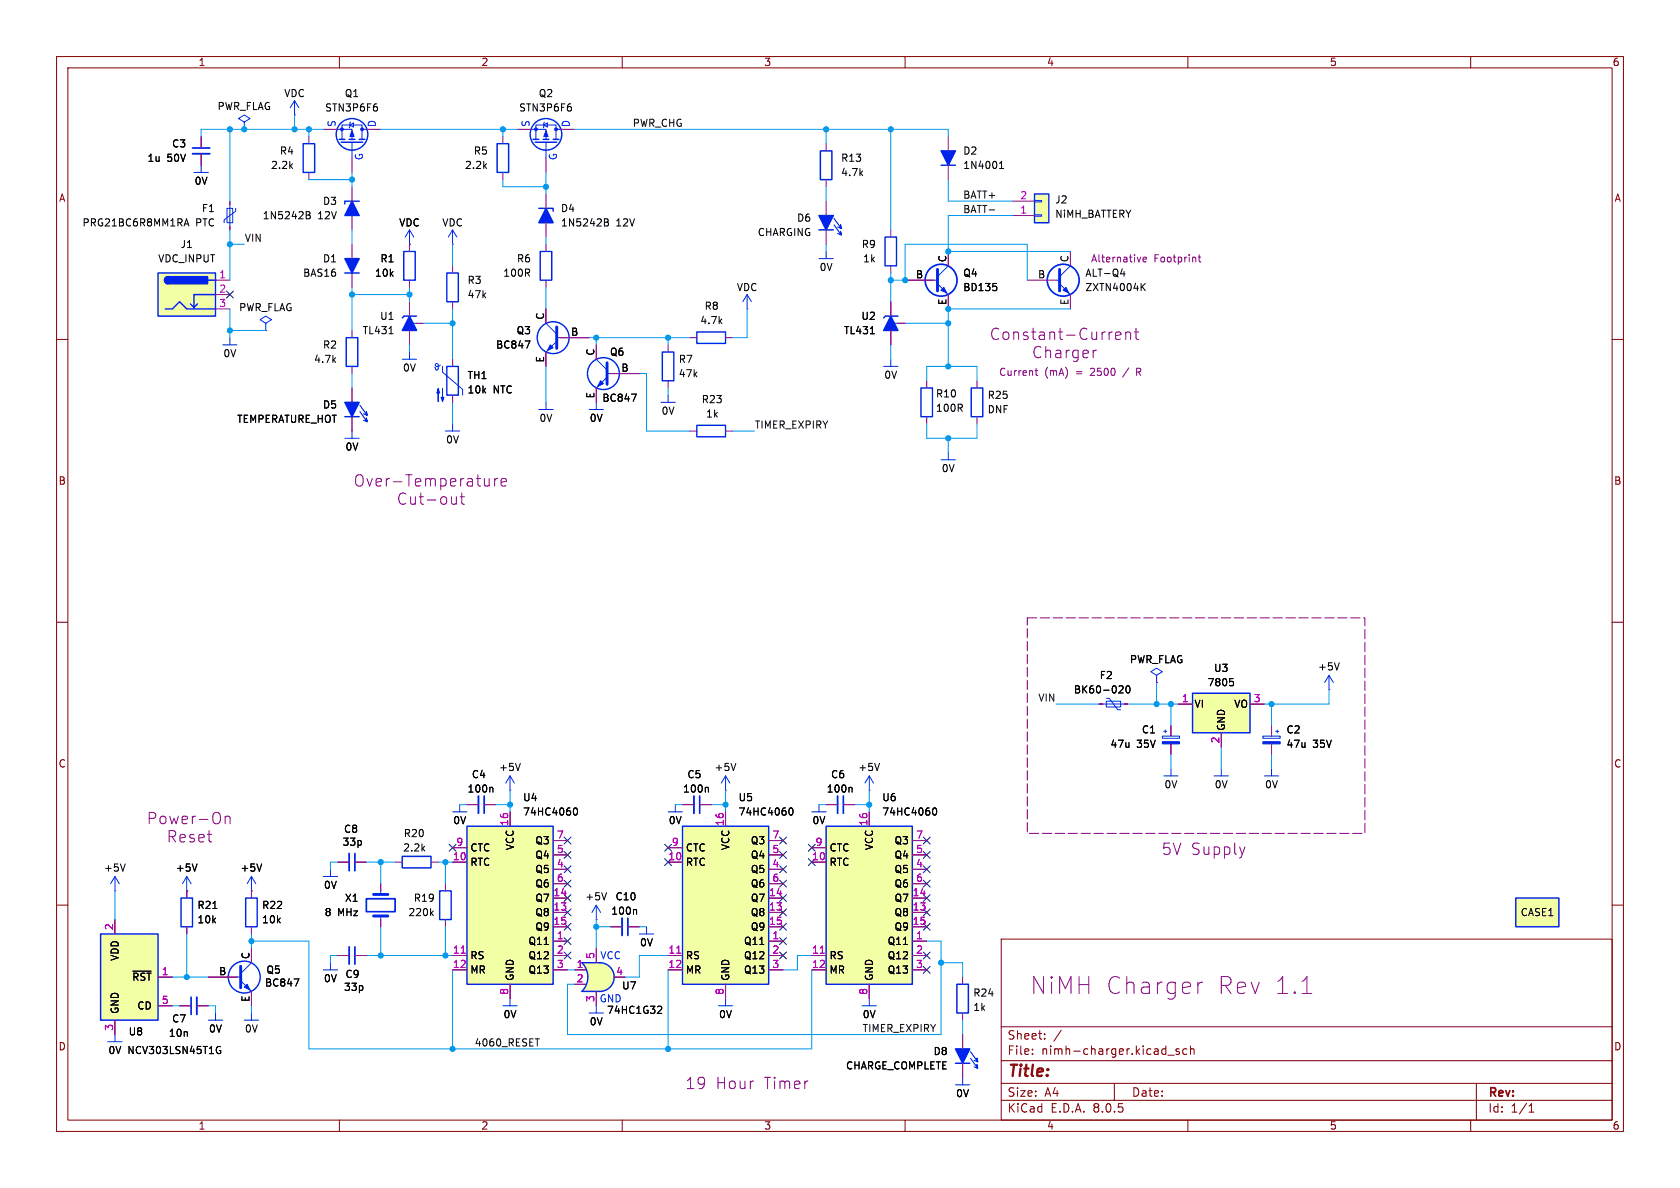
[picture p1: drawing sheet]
<svg xmlns="http://www.w3.org/2000/svg" width="297mm" height="210mm" viewBox="0 0 297 210" stroke-linecap="round" stroke-linejoin="round" font-family="sans-serif">
<g fill="none" stroke="#840000" stroke-width=".18">
<path d="M10 10h277v190h-277zM12 12h273v186h-273zM60 10v2M110 10v2M160 10v2M210 10v2M260 10v2M10 60h2M285 60h2M10 110h2M285 110h2M10 160h2"/>
<path d="M285 160h2M177 166h108v32h-108zM60 198v2M110 198v2M160 198v2M177 194.5h108M177 191.5h108M177 187.5h108M177 181.5h108M182.5 186.3v.1M182.5 185.5v.1M184.7 183.6v.1"/>
<path d="M184.7 182.8v.1M187.6 182.1l-1.3 2M197 191.5v3M206.5 186.5h1.1M208.5 185.5l-.4-.1-.2 .2 .1 .2 .5 .2v.3h-.6M209.8 185.5l-.4-.1-.3 .3v.4l.1 .2h.6M210 198v2M210.5 185.5l.2-.1 .3 .1 .1 .9M210.5 184.9v1.5M260 198v2M261 191.5v6.5M270.3 196.6h.9"/>
<path d="M270.3 195.5l.4-.4v1.5"/>
</g>
<g fill="none" stroke="#0023eb" stroke-width=".25">
<path d="M59.9 24.6h1.1M60.3 25.1h3.8M61.7 24.6h1M63.5 24.6h1M87.9 25.4h2v5.1h-2zM94.2 24.6h1M94.6 25.1h3.8M96 24.6h1M97.8 24.6h1M61 48.3h2.5M61.2 59.7h2v5.1h-2zM71.4 44.5h2v5h-2z"/>
<path d="M79 48.3h2v5h-2zM123.2 58.7h5.1v2h-5.1zM61 73.7h2.5M117.1 62.2h2v5.1h-2zM77.7 157.5h2.1v5.1h-2.1z"/>
<circle cx="62.2" cy="23.7" r="2.79"/>
<circle cx="96.5" cy="23.7" r="2.79"/>
</g>
<g fill="none" stroke="#840084" stroke-width=".18">
<path d="M35.6 24.1v2.1M35.6 27.2v2M40.6 35.6v.6M43.2 22.9h.1M52.1 20.3h.1M57.1 22.9h2.6M62.2 27.9v2.6M64.8 22.9h2.5M88.9 24.1v1.3M88.9 30.5v1.3M91.4 22.9h2.6M96.5 27.9v2.6"/>
<path d="M99.1 22.9h2.5M40.6 40v.6M62.2 43.2v2.5M62.2 48.3v2.5M62.2 58.4v1.3M72.4 43.2v1.3M72.4 49.5v1.3M80 43.2h.1M80 47v1.3M80 53.3v1.3M121.9 59.7h1.3M128.3 59.7h1.2"/>
<path d="M62.2 64.8v1.2M62.2 68.6v2.5M62.2 73.7v2.5M118.1 61v1.2M118.1 67.3v1.3M194.3 124.5h.6M198.8 124.5h.6M78.7 156.2v1.3M78.7 162.6v1.2M107.9 163.8h2.1M111 163.8h2"/>
</g>
<g fill="none" stroke="#0023eb" stroke-width=".18">
<path d="M52.1 17.8l-.8 1.3M52.1 17.8v2.5M52.1 17.8l.7 1.3M34.3 30.5h2.5M35.6 29.2v1.3M40.1 36.8h1v2.6h-1zM40.6 35.6v5M41.7 36.8v.5l-2.1 1.6v.5M43.2 21.6l1-.6-1-.7-1 .7 1 .6v1.3M59.7 22.9h2.5v1.7M60.5 24.6v-2.5h3.5v2.5M61.8 22.1l.7-.4v.8z"/>
<path d="M62 21.6l-.2 .1v.8l-.1 .1M62.2 25.1v2.8M64 22.9h.8M94 22.9h2.5v1.7M94.7 24.6v-2.5h3.6v2.5M96.1 22.1l.7-.4v.8zM96.3 21.6l-.2 .1v.8l-.1 .1M96.5 25.1v2.8M98.3 22.9h.8M40.6 59.7v1.3M62.2 45.7v2.6M80 40.6l-.8 1.3"/>
<path d="M80 40.6v2.6M80 40.6l.8 1.3M39.4 61h2.5M61 77.5h2.5M62.2 71.1v2.6M62.2 76.2v1.3M78.7 76.2h2.6M80 74.9v1.3M194.3 124.5h5.1M195.6 124h2.5v1h-2.5zM195.6 123.4h.5l1.5 2.1h.5M80 143.5h2.5"/>
<path d="M81.3 142.2v1.3"/>
</g>
<g fill="#0023eb" stroke="#0023eb" stroke-width=".18">
<path d="M96.5 23.1l.4 1h-.8z"/>
<path d="M62.2 23.1l.4 1h-.8z"/>
<circle cx="94.7" cy="22.9" r=".25"/>
<circle cx="98.3" cy="22.9" r=".25"/>
<circle cx="60.5" cy="22.9" r=".25"/>
<circle cx="64" cy="22.9" r=".25"/>
</g>
<path d="M66.7 19v.5M101 19v.5M32.5 39.9l.5-1.2 .4 1.2M32.7 39.6h.6M198 121.2l.4 .1 .2 .3-.8 .9h.8M199.2 121.4l.1-.2a.68 .68 0 0 1 .5 .7 .68 .68 0 0 1-.5 .6l-.1-.1-.2-.4zM76.2 161.4l.4 .5M76.6 161l-.5 .5M112.4 160.8l.1 .2v.6" fill="none" stroke="#000" stroke-width=".18"/>
<path d="M34 27.2h3.1M110 162.3v3.1" fill="none" stroke="#0023eb" stroke-width=".33"/>
<path d="M34 26.2h3.1M111 162.3v3.1" fill="none" stroke="#0023eb" stroke-width=".3"/>
<g fill="#0023eb" stroke="#0023eb" stroke-width=".25">
<path d="M61 71.1h2.5l-1.3 2.6z"/>
<path d="M61 45.7h2.5l-1.3 2.6z"/>
</g>
<path d="M63.6 72.8l1.3 1.7-.1-.6 .1 .6-.6-.2M63.6 71.6l1.3 1.8-.1-.6 .1 .6-.6-.2" fill="none" stroke="#0023eb" stroke-width=".2"/>
<path d="M27.9 48.3h10.2v7.6h-10.2z" fill="#f3ffa5"/>
<path d="M53.6 25.4h2v5.1h-2zM27.9 48.3h10.2v7.6h-10.2zM29.2 54.6h1.3l1.2-1.3 1.3 1.3h5.1M29.7 48.9a.64 .64 0 0 0-.6 .6 .64 .64 0 0 0 .6 .7M34.9 53.7l-.6 .7M36.8 49.5h1.3M38.1 52.1h-3.8v2.3l-.6-.7M123.2 75.2h5.1v2h-5.1z" fill="none" stroke="#0023eb" stroke-width=".25"/>
<g fill="#0023eb" stroke="#0023eb" stroke-width=".25">
<path d="M29.3 49.1l.4-.2v1.3a.63 .63 0 0 1-.6-.4 .63 .63 0 0 1 .2-.7z"/>
<path d="M29.7 48.9h7v1.3h-7z"/>
</g>
<path d="M54.6 24.1v1.3M54.6 30.5v1.3M38.1 49.5h2.5M38.1 52.1h2.5M38.1 54.6h2.5M47 58.4h.1M132.1 54.6h.1M121.9 76.2h1.3M128.3 76.2h1.2M105.4 162.6h.1" fill="none" stroke="#840084" stroke-width=".18"/>
<path d="M47 57.2l1-.7-1-.6-1 .6 1 .7v1.2M132.1 52.1l-.8 1.2M132.1 52.1v2.5M132.1 52.1l.7 1.2M205.7 137.2h2.6M207 135.9v1.3M104.1 179.1h2.6M105.4 160l-.8 1.3M105.4 160v2.6M105.4 177.8v1.3M105.4 160l.8 1.3" fill="none" stroke="#0023eb" stroke-width=".18"/>
<path d="M107.2 157.8l-.4 1.3" fill="none" stroke="#000" stroke-width=".18"/>
<path d="M102.9 170.2h3.1v5.1h-3.1a3.4 3.4 0 0 0 0-5.1z" fill="#f3ffa5"/>
<path d="M102.9 175.3h3.1M102.9 170.2h3.1" fill="none" stroke="#f3ffa5" stroke-width=".18"/>
<g fill="#f3ffa5" stroke="#f3ffa5" stroke-width=".18">
<path d="M106 172.7h2.6a2.54 2.54 0 0 1-2.6 2.6z"/>
<path d="M106 170.2a2.54 2.54 0 0 1 2.6 2.5h-2.6z"/>
</g>
<g fill="none" stroke="#0023eb" stroke-width=".25">
<path d="M63.5 35.6h-2.5v.5M73.7 55.9h-2.3l-.3 .3M102.9 170.2h3.1a2.54 2.54 0 0 1 2.6 2.5 2.54 2.54 0 0 1-2.6 2.6h-3.1a3.6 3.6 0 0 0 0-5.1z"/>
<circle cx="43.2" cy="172.7" r="2.82"/>
</g>
<g fill="none" stroke="#840084" stroke-width=".18">
<path d="M62.2 33v2.6M62.2 38.1v2.5M72.4 43.2h.1M72.4 53.3v2.6M72.4 58.4v2.6M73.7 57.2h1.2M128.3 139.7h.1M120.6 142.2h2.1M123.7 142.2h2M36.8 172.7h5.1M44.4 167.6v2.6M44.4 175.3v2.5"/>
<path d="M59.7 168.9h2M62.7 168.9h2.1M101.6 171.5h1.9M101.6 174h1.9M105.4 167.6v2.6M105.4 175.3v2.5M108.6 172.7h1.9"/>
</g>
<path d="M54.1 37.4l.6 .1 .1 .3-.2 .2M54.1 38h.5M54.6 38l.3 .3-.1 .3-.7 .1M68.8 59h.7M125.1 139.2l.1 .2v.6M130.1 134.9l-.4 1.3M52 173h.8l-.5 1.3M116.4 177.9h.5l.1 .3-.8 .9h.8" fill="none" stroke="#000" stroke-width=".18"/>
<g fill="none" stroke="#0023eb" stroke-width=".18">
<path d="M62.2 35.6v2.5M72.4 40.6v2.6M72.4 55.9v2.5M72.4 40.6l-.8 1.3M72.4 40.6l.8 1.3M73 57.2h.7M71.1 63.5h2.6M72.4 62.2v1.3M128.3 137.2l-.8 1.2M128.3 137.2v2.5M128.3 137.2l.7 1.2M214.6 137.2h2.6"/>
<path d="M215.9 135.9v1.3M143.5 143.5h2.5M144.8 142.2v1.3M41.9 172.7h.6M42.5 173.4l1.9 1.9M44.4 179.1v1.2M44.4 170.2l-1.9 1.9M57.1 171.5h2.6M58.4 170.2v1.3M43.2 180.3h2.5"/>
</g>
<g fill="#0023eb" stroke="#0023eb" stroke-width=".25">
<path d="M62.2 35.6l1.3 2.5h-2.5z"/>
<path d="M72.4 55.9l1.3 2.5h-2.6z"/>
</g>
<path d="M122.7 140.7v3.1M61.7 167.4v3" fill="none" stroke="#0023eb" stroke-width=".33"/>
<path d="M123.7 140.7v3.1M62.7 167.4v3" fill="none" stroke="#0023eb" stroke-width=".3"/>
<path d="M42.5 170.8v3.8" fill="none" stroke="#0023eb" stroke-width=".51"/>
<path d="M43.2 174.5l.5-.5 .5 1z" fill="#0023eb" stroke="#0023eb" stroke-width=".18"/>
<path d="M82.5 146.1h15.3v27.9h-15.3z" fill="#f3ffa5"/>
<path d="M82.5 146.1h15.3v27.9h-15.3z" fill="none" stroke="#0023eb" stroke-width=".25"/>
<g fill="none" stroke="#840084" stroke-width=".18">
<path d="M207 128.3v1.8M207 131.5v1.9M80 152.4h2.5M80 149.9h2.5M90.2 143.5v2.6M97.8 158.8h2.5M97.8 153.7h2.5M97.8 151.1h2.5M97.8 156.2h2.5M97.8 148.6h2.5M80 168.9h2.5M80 171.5h2.5"/>
<path d="M90.2 174v2.5M97.8 166.4h2.5M97.8 168.9h2.5M97.8 171.5h2.5M97.8 161.3h2.5M97.8 163.8h2.5"/>
</g>
<path d="M81.5 168.5h.7" fill="none" stroke="#c200c2" stroke-width=".18"/>
<path d="M101.4 143.3l.1-.4 .2-.1a.68 .68 0 0 1 .4 .7 .68 .68 0 0 1-.4 .6l-.2-.1-.1-.4" fill="none" stroke="#000" stroke-width=".18"/>
<path d="M205.5 131.1h3v.4h-3z" fill="#0023eb" stroke="#0023eb" stroke-width=".18"/>
<path d="M205.5 130.1h3v.4h-3zM205.7 129.3h.5M206 129v.5M88.9 177.8h2.5M90.2 176.5v1.3M113 165.1h2.6M114.3 163.8v1.3" fill="none" stroke="#0023eb" stroke-width=".18"/>
<path d="M120.6 146.1h15.3v27.9h-15.3z" fill="#f3ffa5"/>
<path d="M95.2 36.8h2.6v.5M32 158.8h2v5h-2zM43.4 158.8h2.1v5h-2.1zM71.1 151.4h5.1v2h-5.1zM120.6 146.1h15.3v27.9h-15.3z" fill="none" stroke="#0023eb" stroke-width=".25"/>
<g fill="none" stroke="#840084" stroke-width=".18">
<path d="M96.5 34.3v2.5M96.5 39.4v2.5M204.5 120.7h.1M20.3 157.5h.1M33 157.5h.1M33 157.5v1.3M44.4 157.5h.1M44.4 157.5v1.3M59.7 152.4h2M62.7 152.4h2.1M67.3 156.2v1.3M69.8 152.4h1.3"/>
<path d="M76.2 152.4h1.3M118.1 152.4h2.5M118.1 149.9h2.5M128.3 143.5v2.6M135.9 158.8h2.5M135.9 153.7h2.5M135.9 151.1h2.5M135.9 156.2h2.5M135.9 148.6h2.5M31.7 177.8h2.1M33 163.8v1.3M34.8 177.8h2"/>
<path d="M44.4 163.8v1.3M67.3 162.6v1.2M118.1 168.9h2.5M118.1 171.5h2.5M128.3 174v2.5M135.9 166.4h2.5M135.9 168.9h2.5M135.9 171.5h2.5M135.9 161.3h2.5M135.9 163.8h2.5"/>
</g>
<path d="M119.6 168.5h.7" fill="none" stroke="#c200c2" stroke-width=".18"/>
<path d="M106.9 38.7l.6 .1v.2l-.2 .3M106.9 39.3h.4M107.3 39.3l.3 .2-.1 .3-.6 .1M22.1 152.7l-.4 1.3M34.8 152.7l-.4 1.3M46.3 152.7l-.5 1.3M139.5 143.3l.1-.4 .2-.1a.68 .68 0 0 1 .4 .7 .68 .68 0 0 1-.4 .6l-.2-.1-.1-.4M37.6 160.6h.8" fill="none" stroke="#000" stroke-width=".18"/>
<g fill="none" stroke="#0023eb" stroke-width=".18">
<path d="M96.5 36.8v2.6M204.5 119.4l1-.7-1-.6-1 .6 1 .7v1.3M20.3 154.9l-.7 1.3M20.3 154.9v2.6M20.3 154.9l.8 1.3M33 154.9l-.7 1.3M33 154.9v2.6M33 154.9l.8 1.3M44.4 154.9l-.7 1.3M44.4 154.9v2.6M44.4 154.9l.8 1.3M57.1 154.9h2.6"/>
<path d="M58.4 153.7v1.2M67.3 157.5v.6M118.1 143.5h2.5M119.4 142.2v1.3M38.1 179.1v1.2M67.3 161.9v.7M127 177.8h2.5M128.3 176.5v1.3M19 184.2h2.6M20.3 182.9v1.3M36.8 180.3h2.6"/>
</g>
<path d="M61.7 150.9v3M34.8 176.3v3" fill="none" stroke="#0023eb" stroke-width=".33"/>
<path d="M62.7 150.9v3M64.8 158.9h5v2.3h-5zM33.8 176.3v3" fill="none" stroke="#0023eb" stroke-width=".3"/>
<path d="M66 158.1h2.6M66 161.9h2.6" fill="none" stroke="#0023eb" stroke-width=".51"/>
<path d="M96.5 36.8l1.3 2.6h-2.6z" fill="#0023eb" stroke="#0023eb" stroke-width=".25"/>
<path d="M17.8 165.1h10.1v15.2h-10.1z" fill="#f3ffa5"/>
<g fill="none" stroke="#0023eb" stroke-width=".25">
<path d="M145 26.7h2.1v5.1h-2.1zM95.5 44.5h2v5h-2zM144.8 40.6h2.5M79 64.8h2v5.1h-2zM17.8 165.1h10.1v15.2h-10.1z"/>
<circle cx="97.8" cy="59.7" r="2.82"/>
<circle cx="106.7" cy="66" r="2.82"/>
</g>
<g fill="none" stroke="#840084" stroke-width=".18">
<path d="M146 25.4v1.3M146 31.8v1.2M146 35.6v2.5M96.5 43.2v1.3M96.5 49.5v1.3M96.5 54.6v2.6M99.1 59.7h5M146 40.6v2.6M160 49.5h5.1M167.6 44.5v2.5M167.6 52.1v2.5M80 63.5v1.3"/>
<path d="M80 69.9v1.2M96.5 62.2v2.6M105.4 61v2.5M105.4 68.6v2.5M107.9 66h5.1M90.2 139.7h.1M82.5 142.2h2.1M85.6 142.2h2M20.3 162.6v2.5M27.9 172.7h2.6M27.9 177.8h2.6M20.3 180.3v2.6"/>
</g>
<path d="M175.6 50.1h.6M176.1 50.7l.1 .1-.1 .5M92.8 60.3h.9l-.6 1.2M111.6 69.7h.9l-.6 1.2M87 139.2l.1 .2v.6M92 134.9l-.4 1.3M23.5 171.7h3.2M38.8 185.7h.2v.5l-.3 .1-.3-.2M39 185h-.3l-.3 .2" fill="none" stroke="#000" stroke-width=".18"/>
<g fill="none" stroke="#0023eb" stroke-width=".18">
<path d="M146 38.1v2.5M96.5 57.2l1.9 1.9M98.4 59.7h.7M165.1 49.5h.6M165.7 50.2l1.9 1.9M167.6 47l-1.9 1.9M77.2 64.8l-.2-.3 .2-.2 .3 .2v.7l-.2 .2-.3-.1-.2-.4M77.8 64.5l-.2 .3h-.4M78.2 64.8v1l3.6 3v1.1M95.2 72.4h2.6M96.5 71.1v1.3M98.4 60.3l-1.9 1.9"/>
<path d="M104.1 72.4h2.6M105.4 63.5l1.9 1.9M105.4 71.1v1.3M107.3 66.7l-1.9 1.9M107.3 66h.6M116.8 71.1h2.6M118.1 69.9v1.2M156.2 64.8h2.5M157.5 63.5v1.3M90.2 137.2l-.8 1.2M90.2 137.2v2.5M90.2 137.2l.7 1.2"/>
</g>
<path d="M84.6 140.7v3.1" fill="none" stroke="#0023eb" stroke-width=".33"/>
<g fill="none" stroke="#0023eb" stroke-width=".3">
<path d="M85.6 140.7v3.1"/>
<circle cx="166.4" cy="49.5" r="2.82"/>
</g>
<path d="M98.4 57.8v3.8M107.3 64.1v3.8" fill="none" stroke="#0023eb" stroke-width=".51"/>
<g fill="#0023eb" stroke="#0023eb" stroke-width=".18">
<path d="M106.2 67.3l.5 .5-1 .5z"/>
<path d="M77.5 68.7l.2 .8h-.5l.3-.8v2.3z"/>
<path d="M78.2 68.7v2.3l-.2-.8h.5l-.3 .8z"/>
<path d="M97.3 61l.5 .5-1 .5z"/>
<path d="M166.9 50.8l.5 1-1.1-.5z"/>
</g>
<path d="M144.8 38.1h2.5l-1.3 2.5z" fill="#0023eb" stroke="#0023eb" stroke-width=".25"/>
<path d="M147.4 39.8l1.3 1.7-.1-.6 .1 .6-.6-.2M147.4 38.6l1.3 1.8-.1-.6 .1 .6-.6-.3" fill="none" stroke="#0023eb" stroke-width=".2"/>
<path d="M165.7 47.6v3.8z" fill="#0023eb" stroke="#0023eb" stroke-width=".51"/>
<path d="M182.9 34.3h2.5v5.1h-2.5z" fill="#f3ffa5"/>
<g fill="none" stroke="#0023eb" stroke-width=".18">
<path d="M167.6 26.7v2.5M182.9 35.4h1.2v.3h-1.2zM182.9 38h1.2v.2h-1.2zM144.8 45.7h2.5M146 44.5v1.2M157.5 55.9v2.5M158.1 57.2h.6M186.7 49.5h.6M187.3 50.2l1.9 1.9M189.2 47l-1.9 1.9M153.7 137.2l-.8 1.2M153.7 137.2v2.5"/>
<path d="M153.7 137.2l.7 1.2"/>
</g>
<path d="M166.4 29.2h2.5M182.9 34.3h2.5v5.1h-2.5zM156.5 41.9h2v5.1h-2zM158.7 55.9h-2.2l-.3 .3M169.2 174h2v5.1h-2z" fill="none" stroke="#0023eb" stroke-width=".25"/>
<g fill="none" stroke="#840084" stroke-width=".18">
<path d="M167.6 24.1v2.6M167.6 29.2v2.6M179.1 38.1h3.8M179.1 35.6h3.8M157.5 40.6v1.3M157.5 47v1.3M157.5 53.3v2.6M157.5 58.4v2.6M158.7 57.2h1.3M181.6 49.5h5.1M189.2 44.5v2.5M189.2 52.1v2.5"/>
<path d="M153.7 139.7h.1M146 142.2h2.1M149.1 142.2h2M170.2 172.7v1.3M170.2 179.1v1.2"/>
</g>
<g fill="#0023eb" stroke="#0023eb" stroke-width=".25">
<path d="M166.4 26.7h2.5l-1.3 2.5z"/>
<path d="M157.5 55.9l1.2 2.5h-2.5z"/>
</g>
<path d="M176.7 29.8h.7M176.7 28.9l.4-.4v1.3M153.9 59h.7M198.1 48.4h.8M198.7 48v.8M201.9 50.7l.6 .7M202.5 50.1l-.8 .7M150.5 139.2l.1 .2v.6M155.5 134.9l-.4 1.3" fill="none" stroke="#000" stroke-width=".18"/>
<path d="M187.3 47.6v3.8z" fill="#0023eb" stroke="#0023eb" stroke-width=".51"/>
<path d="M187.9 51.3l.5-.5 .6 1z" fill="#0023eb" stroke="#0023eb" stroke-width=".18"/>
<g fill="none" stroke="#0023eb" stroke-width=".3">
<path d="M149.1 140.7v3.1"/>
<circle cx="188" cy="49.5" r="2.82"/>
</g>
<path d="M148.1 140.7v3.1" fill="none" stroke="#0023eb" stroke-width=".33"/>
<path d="M146 146.1h15.3v27.9h-15.3z" fill="#f3ffa5"/>
<path d="M146 146.1h15.3v27.9h-15.3zM168.9 188h2.5" fill="none" stroke="#0023eb" stroke-width=".25"/>
<g fill="none" stroke="#840084" stroke-width=".18">
<path d="M143.5 152.4h2.5M143.5 149.9h2.5M153.7 143.5v2.6M161.3 158.8h2.5M161.3 153.7h2.5M161.3 151.1h2.5M161.3 156.2h2.5M161.3 148.6h2.5M143.5 168.9h2.5M143.5 171.5h2.5M153.7 174v2.5M161.3 166.4h2.5"/>
<path d="M161.3 168.9h2.5M161.3 171.5h2.5M161.3 161.3h2.5M161.3 163.8h2.5M170.2 182.9v2.5M170.2 188v2.5"/>
</g>
<path d="M145 168.5h.7" fill="none" stroke="#c200c2" stroke-width=".18"/>
<path d="M164.9 143.3l.1-.4 .2-.1a.68 .68 0 0 1 .4 .7 .68 .68 0 0 1-.4 .6l-.2-.1-.1-.4" fill="none" stroke="#000" stroke-width=".18"/>
<path d="M166.4 81.3h2.5M167.6 80v1.3M152.4 177.8h2.5M153.7 176.5v1.3M168.9 191.8h2.5M170.2 185.4v2.6M170.2 190.5v1.3" fill="none" stroke="#0023eb" stroke-width=".18"/>
<path d="M168.9 185.4h2.5l-1.2 2.6z" fill="#0023eb" stroke="#0023eb" stroke-width=".25"/>
<path d="M171.6 187.1l1.2 1.7-.1-.6 .1 .6-.6-.2M171.6 185.9l1.2 1.8-.1-.6 .1 .6-.6-.2" fill="none" stroke="#0023eb" stroke-width=".2"/>
<path d="M268 158.8h7.6v5h-7.6z" fill="#f3ffa5"/>
<path d="M162.8 68.6h2v5.1h-2zM171.7 68.6h2v5.1h-2zM268 158.8h7.6v5h-7.6z" fill="none" stroke="#0023eb" stroke-width=".25"/>
<path d="M234.9 119.4l-.7 1.3M234.9 119.4v2.5M234.9 119.4l.8 1.3M223.5 137.2h2.6M224.8 135.9v1.3" fill="none" stroke="#0023eb" stroke-width=".18"/>
<path d="M163.8 67.3v1.3M163.8 73.7v1.2M172.7 67.3v1.3M172.7 73.7v1.2M234.9 121.9h.1" fill="none" stroke="#840084" stroke-width=".18"/>
<path d="M236.8 117.2l-.5 1.2" fill="none" stroke="#000" stroke-width=".18"/>
<path d="M210.8 122.6h10.2v6.9h-10.2z" fill="#f3ffa5"/>
<path d="M210.8 122.6h10.2v6.9h-10.2z" fill="none" stroke="#0023eb" stroke-width=".25"/>
<g fill="none" stroke="#840084" stroke-width=".18">
<path d="M35.6 24.1v2.1M35.6 27.2v2M72.4 43.2h.1M72.4 43.2v1.3M72.4 49.5v1.3M96.5 54.6v2.6M99.1 59.7h5M157.5 53.3v2.6M157.5 58.4v2.6M158.7 57.2h1.3M160 49.5h5.1M167.6 44.5v2.5"/>
<path d="M167.6 52.1v2.5M197.2 59.4l1-.2-.1-.4-.6-.1-.3 .3 .1 .9 .2 .1 .6-.1M199 58.9a.5 .5 0 0 1 .9 .1v1M199 58.7v1.3M200.5 58.7h.8M200.8 58v1.7l.1 .2 .4 .1M202.1 45.9l.6-.1-.1-.3h-.3l-.2 .1v.6h.5M211.8 45.5h.5M212 45v1.1l.3 .2M62.2 68.6v2.5M62.2 73.7v2.5M80 63.5v1.3"/>
<path d="M80 69.9v1.2M96.5 62.2v2.6M105.4 61v2.5M105.4 68.6v2.5M107.9 66h5.1M183 65.5h.5M183.2 65.1v1.1l.3 .2M193.8 61.9l-.4 .2M200.9 65.8h.5M201.4 65.1h-.5v1.3M80.7 87.8v1.3M80.7 89l-.3 .1h-.3"/>
<path d="M81.3 87.8h.8M81.6 87.1v1.8l.1 .2h.4M86.5 84.6v1.3M86.5 85.7l-.3 .2M87.4 84.6v1.3M88 84.6a.51 .51 0 0 0-.6 .4M88.6 85.3l.9-.2-.1-.4-.5-.1-.3 .3 .1 .9 .2 .1 .5-.1M194.3 124.5h.6M198.8 124.5h.6M204.5 120.7h.1M207 128.3v1.8M207 131.5v1.9"/>
<path d="M208.3 124.5h2.5M215.9 129.5v2.6M221 124.5h2.5M224.8 128.3v1.8M224.8 131.5v1.9M33 157.5h.1M33 157.5v1.3M39.8 144.3v1.3M39.8 144.5a.5 .5 0 0 1 .9 .1v1M44.4 157.5h.1M44.4 157.5v1.3M59.7 152.4h2"/>
<path d="M62.7 152.4h2.1M67.3 156.2v1.3M80 152.4h2.5M80 149.9h2.5M82.5 142.2h2.1M85.6 142.2h2M90.2 143.5v2.6M97.8 158.8h2.5M97.8 153.7h2.5M97.8 151.1h2.5M97.8 156.2h2.5M97.8 148.6h2.5"/>
<path d="M118.1 152.4h2.5M118.1 149.9h2.5M120.6 142.2h2.1M123.7 142.2h2M128.3 143.5v2.6M135.9 158.8h2.5M135.9 153.7h2.5M135.9 151.1h2.5M135.9 156.2h2.5M135.9 148.6h2.5M143.5 152.4h2.5M143.5 149.9h2.5"/>
<path d="M146 142.2h2.1M149.1 142.2h2M153.7 143.5v2.6M161.3 158.8h2.5M161.3 153.7h2.5M161.3 151.1h2.5M161.3 156.2h2.5M161.3 148.6h2.5M220.1 149.7l-.5 1.3M20.3 162.6v2.5M27.9 172.7h2.6M27.9 177.8h2.6"/>
<path d="M31.7 177.8h2.1M33 163.8v1.3M34.8 177.8h2M36.8 172.7h5.1M44.4 163.8v1.3M44.4 167.6v2.6M44.4 175.3v2.5M59.7 168.9h2M62.7 168.9h2.1M67.3 162.6v1.2M80 168.9h2.5M80 171.5h2.5"/>
<path d="M90.2 174v2.5M97.8 168.9h2.5M97.8 163.8h2.5M97.8 171.5h2.5M97.8 166.4h2.5M97.8 161.3h2.5M101.6 171.5h1.9M101.6 174h1.9M105.4 167.6v2.6M105.4 175.3v2.5M107.9 163.8h2.1M108.6 172.7h1.9"/>
<path d="M111 163.8h2M118.1 168.9h2.5M118.1 171.5h2.5M128.3 174v2.5M135.9 168.9h2.5M135.9 163.8h2.5M135.9 171.5h2.5M135.9 166.4h2.5M135.9 161.3h2.5M143.5 168.9h2.5M143.5 171.5h2.5M153.7 174v2.5"/>
<path d="M161.3 168.9h2.5M161.3 163.8h2.5M161.3 171.5h2.5M161.3 166.4h2.5M161.3 161.3h2.5M212.6 173.6h-.3l-.4 .3M230.2 175.6h1.7M20.3 180.3v2.6M170.2 182.9v2.5M170.2 188v2.5"/>
</g>
<g fill="none" stroke="#000" stroke-width=".18">
<path d="M153.9 59h.7M175.6 50.1h.6M176.1 50.7l.1 .1-.1 .5M92.8 60.3h.9l-.6 1.2M111.6 69.7h.9l-.6 1.2M217.4 120h.6M87 139.2l.1 .2v.6M125.1 139.2l.1 .2v.6M150.5 139.2l.1 .2v.6M198 121.2l.4 .1 .2 .3-.8 .9h.8M199.2 121.4l.1-.2a.68 .68 0 0 1 .5 .7 .68 .68 0 0 1-.5 .6l-.1-.1-.2-.4zM217.8 120.4l.3 .3v.3l-.3 .2"/>
<path d="M34.8 152.7l-.4 1.3M46.3 152.7l-.5 1.3M101.4 143.3l.1-.4 .2-.1a.68 .68 0 0 1 .4 .7 .68 .68 0 0 1-.4 .6l-.2-.1-.1-.4M139.5 143.3l.1-.4 .2-.1a.68 .68 0 0 1 .4 .7 .68 .68 0 0 1-.4 .6l-.2-.1-.1-.4M164.9 143.3l.1-.4 .2-.1a.68 .68 0 0 1 .4 .7 .68 .68 0 0 1-.4 .6l-.2-.1-.1-.4M23.5 171.7h3.2M37.6 160.6h.8M52 173h.8l-.5 1.3M112.4 160.8l.1 .2v.6M116.4 177.9h.5l.1 .3-.8 .9h.8M38.8 185.7h.2v.5l-.3 .1-.3-.2M39 185h-.3l-.3 .2"/>
</g>
<path d="M223.3 131.1h3v.4h-3z" fill="#0023eb" stroke="#0023eb" stroke-width=".18"/>
<path d="M223.3 130.1h3v.4h-3zM225.6 129.3h.5M225.8 129v.5" fill="none" stroke="#0023eb" stroke-width=".18"/>
<path d="M174.9 37.1h.9M94.6 183.6h.7" fill="none" stroke="#0f0f0f" stroke-width=".18"/>
<path d="M181.6 109.2h59.7v38.1h-59.7z" fill="none" stroke="#840084" stroke-width=".18" stroke-dasharray="1.7 .6"/>
<g fill="none" stroke="#0198eb" stroke-width=".18">
<path d="M40.6 22.9v12.7M52.1 20.3v2.6M54.6 22.9v1.2M54.6 31.8h7.6M57.1 22.9h-21.5v1.2M62.2 30.5v2.5M67.3 22.9h24.1M88.9 22.9v1.2M88.9 31.8v1.2h7.6M96.5 30.5v3.8M101.6 22.9h66v1.2M146 22.9v2.5"/>
<path d="M146 33v2.6M157.5 22.9v17.7M167.6 31.8v3.8h11.5M179.1 38.1h-11.5v6.4h21.6M40.6 40.6v8.9M40.6 54.6v5.1M40.6 43.2h2.6M40.6 58.4h6.4M62.2 40.6v2.6M62.2 50.8v7.6M62.2 52.1h10.2M72.4 50.8v2.5"/>
<path d="M74.9 57.2h5.1M80 43.2v3.8M80 54.6v8.9M96.5 41.9v1.3M96.5 50.8v3.8M104.1 59.7h17.8M105.4 59.7v1.3M118.1 59.7v1.3M132.1 54.6v5.1h-2.6M146 43.2v1.3M157.5 48.3v5M157.5 49.5h2.5v-6.3h21.6v6.3"/>
<path d="M160 57.2h7.6M189.2 54.6h-21.6v10.2M62.2 66v2.6M72.4 61v1.2M80 71.1v3.8M96.5 64.8v6.3M113 66h1.3v10.2h7.6M118.1 68.6v1.3M129.5 76.2h3.8M157.5 61v2.5M163.8 67.3v-2.5h8.9v2.5M163.8 74.9v2.6h8.9v-2.6"/>
<path d="M167.6 77.5v2.5M90.2 139.7v3.8M128.3 139.7v3.8M153.7 139.7v3.8M186.7 124.5h7.6M199.4 124.5h8.9M204.5 120.7v3.8M207 124.5v3.8M207 133.4v2.5M215.9 132.1v3.8M224.8 124.5v3.8M224.8 133.4v2.5"/>
<path d="M234.9 121.9v2.6h-11.4M20.3 157.5v5.1M59.7 152.4h-1.3v1.3M64.8 152.4h5M67.3 152.4v3.8M77.5 152.4h2.5M78.7 152.4v3.8M81.3 142.2h1.2M87.6 142.2h2.6M119.4 142.2h1.2M125.7 142.2h2.6M144.8 142.2h1.2"/>
<path d="M151.1 142.2h2.6M30.5 172.7h6.3M30.5 177.8h1.2M33 165.1v7.6M36.8 177.8h1.3v1.3M44.4 166.4h10.2v19h88.9v-13.9M44.4 165.1v2.5M44.4 177.8v1.3M59.7 168.9h-1.3v1.3M64.8 168.9h15.2M67.3 163.8v5.1M78.7 163.8v5.1"/>
<path d="M80 171.5v13.9M100.3 171.5h1.3M105.4 162.6v5M105.4 163.8h2.5M113 163.8h1.3M118.1 171.5v13.9M118.1 168.9h-5.1v3.8h-2.5M143.5 168.9h-2.5v2.6h-2.6M163.8 166.4h2.6v16.5h-66.1v-8.9h1.3M166.4 170.2h3.8v2.5M170.2 180.3v2.6"/>
</g>
<g fill="none" stroke="#000084" stroke-width=".18">
<path d="M40 51.5l1.2 1.2M41.2 51.5l-1.2 1.2M79.4 149.3l1.2 1.2M80.6 149.3l-1.2 1.2M99.7 148l1.2 1.2M99.7 150.5l1.2 1.2M99.7 158.1l1.2 1.3M99.7 153.1l1.2 1.2M99.7 155.6l1.2 1.2M100.9 148l-1.2 1.2M100.9 150.5l-1.2 1.2M100.9 158.1l-1.2 1.3"/>
<path d="M100.9 153.1l-1.2 1.2M100.9 155.6l-1.2 1.2M117.5 149.3l1.2 1.2M117.5 151.8l1.2 1.2M118.7 149.3l-1.2 1.2M118.7 151.8l-1.2 1.2M137.8 153.1l1.2 1.2M137.8 158.1l1.2 1.3M137.8 155.6l1.2 1.2M137.8 150.5l1.2 1.2M137.8 148l1.2 1.2M139 153.1l-1.2 1.2"/>
<path d="M139 158.1l-1.2 1.3M139 155.6l-1.2 1.2M139 150.5l-1.2 1.2M139 148l-1.2 1.2M142.9 151.8l1.2 1.2M142.9 149.3l1.2 1.2M144.1 151.8l-1.2 1.2M144.1 149.3l-1.2 1.2M163.2 155.6l1.2 1.2M163.2 153.1l1.2 1.2M163.2 158.1l1.2 1.3M163.2 150.5l1.2 1.2"/>
<path d="M163.2 148l1.2 1.2M164.4 155.6l-1.2 1.2M164.4 153.1l-1.2 1.2M164.4 158.1l-1.2 1.3M164.4 150.5l-1.2 1.2M164.4 148l-1.2 1.2M99.7 165.8l1.2 1.2M99.7 160.7l1.2 1.2M99.7 163.2l1.2 1.2M99.7 168.3l1.2 1.2M100.9 165.8l-1.2 1.2M100.9 160.7l-1.2 1.2"/>
<path d="M100.9 163.2l-1.2 1.2M100.9 168.3l-1.2 1.2M137.8 163.2l1.2 1.2M137.8 168.3l1.2 1.2M137.8 160.7l1.2 1.2M137.8 165.8l1.2 1.2M139 163.2l-1.2 1.2M139 168.3l-1.2 1.2M139 160.7l-1.2 1.2M139 165.8l-1.2 1.2M163.2 168.3l1.2 1.2M163.2 160.7l1.2 1.2"/>
<path d="M163.2 163.2l1.2 1.2M163.2 170.8l1.2 1.3M164.4 168.3l-1.2 1.2M164.4 160.7l-1.2 1.2M164.4 163.2l-1.2 1.2M164.4 170.8l-1.2 1.3"/>
</g>
<path d="M81.5 168.5h.7M119.6 168.5h.7M145 168.5h.7" fill="none" stroke="#c200c2" stroke-width=".18"/>
<g fill="#0198eb" stroke="#0198eb" stroke-width=".18">
<circle cx="52.1" cy="22.9" r=".46"/>
<circle cx="43.2" cy="22.9" r=".46"/>
<circle cx="40.6" cy="22.9" r=".46"/>
<circle cx="54.6" cy="22.9" r=".46"/>
<circle cx="40.6" cy="43.2" r=".46"/>
<circle cx="40.6" cy="58.4" r=".46"/>
<circle cx="33" cy="172.7" r=".46"/>
<circle cx="44.4" cy="166.4" r=".46"/>
<circle cx="67.3" cy="152.4" r=".46"/>
<circle cx="80" cy="57.2" r=".46"/>
<circle cx="62.2" cy="52.1" r=".46"/>
<circle cx="72.4" cy="52.1" r=".46"/>
<circle cx="105.4" cy="59.7" r=".46"/>
<circle cx="118.1" cy="59.7" r=".46"/>
<circle cx="67.3" cy="168.9" r=".46"/>
<circle cx="80" cy="185.4" r=".46"/>
<circle cx="78.7" cy="152.4" r=".46"/>
<circle cx="78.7" cy="168.9" r=".46"/>
<circle cx="90.2" cy="142.2" r=".46"/>
<circle cx="88.9" cy="22.9" r=".46"/>
<circle cx="96.5" cy="33" r=".46"/>
<circle cx="62.2" cy="31.8" r=".46"/>
<circle cx="167.6" cy="54.6" r=".46"/>
<circle cx="167.6" cy="57.2" r=".46"/>
<circle cx="146" cy="22.9" r=".46"/>
<circle cx="157.5" cy="49.5" r=".46"/>
<circle cx="167.6" cy="44.5" r=".46"/>
<circle cx="157.5" cy="22.9" r=".46"/>
<circle cx="160" cy="49.5" r=".46"/>
<circle cx="204.5" cy="124.5" r=".46"/>
<circle cx="153.7" cy="142.2" r=".46"/>
<circle cx="166.4" cy="170.2" r=".46"/>
<circle cx="128.3" cy="142.2" r=".46"/>
<circle cx="105.4" cy="163.8" r=".46"/>
<circle cx="118.1" cy="185.4" r=".46"/>
<circle cx="167.6" cy="77.5" r=".46"/>
<circle cx="224.8" cy="124.5" r=".46"/>
<circle cx="167.6" cy="64.8" r=".46"/>
<circle cx="207" cy="124.5" r=".46"/>
</g>
<g font-size="4.2" fill="#840084">
<text x="182.1" y="176">NiMH Charger</text>
<text x="215" y="176">Rev 1.1</text>
</g>
<g font-size="2.8" fill="#840084">
<text x="174.9" y="60.3">Constant-Current</text>
<text x="182.4" y="63.5">Charger</text>
<text x="62.5" y="86.2">Over-Temperature</text>
<text x="70.1" y="89.5">Cut-out</text>
<text x="25.9" y="145.9">Power-On</text>
<text x="29.4" y="149.1">Reset</text>
<text x="205.3" y="151.3">5V Supply</text>
<text x="121.1" y="192.7">19</text>
<text x="126.5" y="192.7">Hour</text>
<text x="135" y="192.7">Timer</text>
</g>
<text font-size="2.8" fill="#840000" x="178" y="190.9">Title:</text>
<g font-size="2.1" fill="#840000">
<text x="178" y="184">Sheet:</text>
<text x="178" y="186.7">File:</text>
<text x="184.1" y="186.7">nimh-charger.kicad_sch</text>
<text x="178" y="196.9">KiCad</text>
<text x="178" y="194.1">Size:</text>
<text x="184.7" y="194.1">A4</text>
<text x="185.7" y="196.9">E.D.A.</text>
<text x="193.3" y="196.9">8.0.5</text>
<text x="200" y="194.1">Date:</text>
<text x="263" y="194.3">Rev:</text>
<text x="263" y="196.9">Id:</text>
<text x="267.1" y="196.9">1/1</text>
</g>
<g font-size="1.8" fill="#840000">
<text x="35" y="11.9">1</text>
<text x="85" y="11.9">2</text>
<text x="135" y="11.9">3</text>
<text x="185" y="11.9">4</text>
<text x="235" y="11.9">5</text>
<text x="285" y="11.9">6</text>
<text x="10.3" y="35.9">A</text>
<text x="285.3" y="35.9">A</text>
<text x="10.3" y="85.9">B</text>
<text x="285.3" y="85.9">B</text>
<text x="10.3" y="135.9">C</text>
<text x="285.3" y="135.9">C</text>
<text x="10.3" y="185.9">D</text>
<text x="285.3" y="185.9">D</text>
<text x="35" y="199.9">1</text>
<text x="85" y="199.9">2</text>
<text x="135" y="199.9">3</text>
<text x="185" y="199.9">4</text>
<text x="235" y="199.9">5</text>
<text x="285" y="199.9">6</text>
</g>
<g font-size="1.8">
<text x="50.2" y="17.4">VDC</text>
<text x="60.9" y="17.4">Q1</text>
<text x="95.1" y="17.4">Q2</text>
<text x="38.4" y="19.7">PWR_FLAG</text>
<text x="57.4" y="19.9">STN3P6F6</text>
<text x="91.7" y="19.9">STN3P6F6</text>
<text x="26" y="28.8">1u</text>
<text x="29.5" y="28.8">50V</text>
<text x="30.3" y="26.3">C3</text>
<text x="49.4" y="27.5">R4</text>
<text x="83.7" y="27.5">R5</text>
<text x="148.6" y="28.8">R13</text>
<text x="170.2" y="27.5">D2</text>
<text x="34.3" y="32.9">0V</text>
<text x="47.8" y="30.1">2.2k</text>
<text x="82.1" y="30.1">2.2k</text>
<text x="148.6" y="31.3">4.7k</text>
<text x="170.2" y="30.1">1N4001</text>
<text x="14.5" y="40.2">PRG21BC6R8MM1RA</text>
<text x="34.6" y="40.2">PTC</text>
<text x="35.6" y="37.7">F1</text>
<text x="46.4" y="39">1N5242B</text>
<text x="56.2" y="39">12V</text>
<text x="57" y="36.4">D3</text>
<text x="70.5" y="40.2">VDC</text>
<text x="78.1" y="40.2">VDC</text>
<text x="99.1" y="37.7">D4</text>
<text x="99.1" y="40.2">1N5242B</text>
<text x="108.9" y="40.2">12V</text>
<text x="133.9" y="41.9">CHARGING</text>
<text x="140.8" y="39.4">D6</text>
<text x="186.4" y="36.2">J2</text>
<text x="186.4" y="38.7">NiMH_BATTERY</text>
<text x="27.9" y="46.6">VDC_INPUT</text>
<text x="31.8" y="44">J1</text>
<text x="57" y="46.6">D1</text>
<text x="67.2" y="46.6">R1</text>
<text x="91.3" y="46.6">R6</text>
<text x="152.2" y="44">R9</text>
<text x="152.5" y="46.6">1k</text>
<text x="167.4" y="46.5" transform="rotate(-90 167.4 46.5)">C</text>
<text x="189" y="46.5" transform="rotate(-90 189 46.5)">C</text>
<text x="53.5" y="49.1">BAS16</text>
<text x="66.2" y="49.1">10k</text>
<text x="82.6" y="50.4">R3</text>
<text x="82.6" y="52.9">47k</text>
<text x="88.9" y="49.1">100R</text>
<text x="130.2" y="51.7">VDC</text>
<text x="144.8" y="48.1">0V</text>
<text x="161.8" y="49.3">B</text>
<text x="170.2" y="51.7">BD135</text>
<text x="170.2" y="49.1">Q4</text>
<text x="183.4" y="49.3">B</text>
<text x="191.8" y="49.1">ALT-Q4</text>
<text x="191.8" y="51.7">ZXTN4004K</text>
<text x="42.2" y="55.2">PWR_FLAG</text>
<text x="64" y="59.3">TL431</text>
<text x="67.1" y="56.7">U1</text>
<text x="91.2" y="59.3">Q3</text>
<text x="96.3" y="56.6" transform="rotate(-90 96.3 56.6)">C</text>
<text x="100.9" y="59.4">B</text>
<text x="123.7" y="57.5">4.7k</text>
<text x="124.5" y="55">R8</text>
<text x="149.1" y="59.3">TL431</text>
<text x="152.2" y="56.7">U2</text>
<text x="167.4" y="54" transform="rotate(-90 167.4 54)">E</text>
<text x="189" y="54" transform="rotate(-90 189 54)">E</text>
<text x="39.4" y="63.3">0V</text>
<text x="55.4" y="64.4">4.7k</text>
<text x="57" y="61.8">R2</text>
<text x="71.1" y="65.9">0V</text>
<text x="87.6" y="61.8">BC847</text>
<text x="96.3" y="64.2" transform="rotate(-90 96.3 64.2)">E</text>
<text x="105.2" y="63" transform="rotate(-90 105.2 63)">C</text>
<text x="107.7" y="63.1">Q6</text>
<text x="109.8" y="65.8">B</text>
<text x="119.9" y="64.4">R7</text>
<text x="82.6" y="67.2">TH1</text>
<text x="82.6" y="69.8">10k</text>
<text x="87.2" y="69.8">NTC</text>
<text x="105.2" y="70.5" transform="rotate(-90 105.2 70.5)">E</text>
<text x="106.4" y="71.2">BC847</text>
<text x="119.9" y="66.9">47k</text>
<text x="124" y="71.5">R23</text>
<text x="156.2" y="67.2">0V</text>
<text x="165.4" y="70.5">R10</text>
<text x="174.5" y="70.7">R25</text>
<text x="41.8" y="75">TEMPERATURE_HOT</text>
<text x="57" y="72.4">D5</text>
<text x="95.3" y="74.8">0V</text>
<text x="104.2" y="74.8">0V</text>
<text x="116.9" y="73.5">0V</text>
<text x="124.7" y="74">1k</text>
<text x="165.4" y="73">100R</text>
<text x="174.5" y="73.3">DNF</text>
<text x="61" y="79.9">0V</text>
<text x="78.8" y="78.6">0V</text>
<text x="166.4" y="83.7">0V</text>
<text x="199.7" y="117.4">PWR_FLAG</text>
<text x="214.5" y="119">U3</text>
<text x="232.9" y="118.7">+5V</text>
<text x="189.7" y="122.8">BK60-020</text>
<text x="194.3" y="120.2">F2</text>
<text x="211.1" y="125.3">VI</text>
<text x="213.4" y="121.5">7805</text>
<text x="218.1" y="125.3">VO</text>
<text x="201.8" y="129.9">C1</text>
<text x="216.8" y="129.3" transform="rotate(-90 216.8 129.3)">GND</text>
<text x="227.3" y="129.9">C2</text>
<text x="83.3" y="137.8">C4</text>
<text x="88.1" y="136.5">+5V</text>
<text x="121.4" y="137.8">C5</text>
<text x="126.2" y="136.5">+5V</text>
<text x="146.8" y="137.8">C6</text>
<text x="151.6" y="136.5">+5V</text>
<text x="196.2" y="132.4">47u</text>
<text x="201" y="132.4">35V</text>
<text x="227.3" y="132.4">47u</text>
<text x="232.1" y="132.4">35V</text>
<text x="82.6" y="140.3">100n</text>
<text x="92.4" y="141.8">U4</text>
<text x="120.7" y="140.3">100n</text>
<text x="130.5" y="141.8">U5</text>
<text x="146.1" y="140.3">100n</text>
<text x="155.9" y="141.8">U6</text>
<text x="205.8" y="139.5">0V</text>
<text x="214.6" y="139.5">0V</text>
<text x="223.5" y="139.5">0V</text>
<text x="60.5" y="149.7">33p</text>
<text x="60.7" y="147.4">C8</text>
<text x="71.3" y="148.2">R20</text>
<text x="80" y="145.9">0V</text>
<text x="92.4" y="144.4">74HC4060</text>
<text x="94.5" y="149.5">Q3</text>
<text x="118.1" y="145.9">0V</text>
<text x="130.5" y="144.4">74HC4060</text>
<text x="132.6" y="149.5">Q3</text>
<text x="143.5" y="145.9">0V</text>
<text x="155.9" y="144.4">74HC4060</text>
<text x="158" y="149.5">Q3</text>
<text x="18.3" y="154.3">+5V</text>
<text x="31" y="154.3">+5V</text>
<text x="42.4" y="154.3">+5V</text>
<text x="71.2" y="150.7">2.2k</text>
<text x="83.1" y="153.3">RTC</text>
<text x="83.1" y="150.7">CTC</text>
<text x="91" y="150.4" transform="rotate(-90 91 150.4)">VCC</text>
<text x="94.5" y="154.5">Q5</text>
<text x="94.5" y="152">Q4</text>
<text x="121.2" y="153.3">RTC</text>
<text x="121.2" y="150.7">CTC</text>
<text x="129.1" y="150.4" transform="rotate(-90 129.1 150.4)">VCC</text>
<text x="132.6" y="154.5">Q5</text>
<text x="132.6" y="152">Q4</text>
<text x="146.6" y="153.3">RTC</text>
<text x="146.6" y="150.7">CTC</text>
<text x="154.5" y="150.4" transform="rotate(-90 154.5 150.4)">VCC</text>
<text x="158" y="154.5">Q5</text>
<text x="158" y="152">Q4</text>
<text x="34.8" y="160.9">R21</text>
<text x="46.2" y="160.9">R22</text>
<text x="57.2" y="157.3">0V</text>
<text x="60.9" y="159.6">X1</text>
<text x="73.1" y="159.6">R19</text>
<text x="94.5" y="159.6">Q7</text>
<text x="94.5" y="157.1">Q6</text>
<text x="103.4" y="159.4">+5V</text>
<text x="108" y="161.9">100n</text>
<text x="108.7" y="159.4">C10</text>
<text x="132.6" y="159.6">Q7</text>
<text x="132.6" y="157.1">Q6</text>
<text x="158" y="159.6">Q7</text>
<text x="158" y="157.1">Q6</text>
<text x="34.8" y="163.4">10k</text>
<text x="46.2" y="163.4">10k</text>
<text x="57.3" y="162.2">8</text>
<text x="59.7" y="162.2">MHz</text>
<text x="72.1" y="162.2">220k</text>
<text x="93.3" y="167.2">Q11</text>
<text x="94.5" y="162.2">Q8</text>
<text x="94.5" y="164.7">Q9</text>
<text x="113" y="167.5">0V</text>
<text x="131.4" y="167.2">Q11</text>
<text x="132.6" y="162.2">Q8</text>
<text x="132.6" y="164.7">Q9</text>
<text x="156.8" y="167.2">Q11</text>
<text x="158" y="162.2">Q8</text>
<text x="158" y="164.7">Q9</text>
<text x="268.7" y="162.2">CASE1</text>
<text x="21.2" y="169.9" transform="rotate(-90 21.2 169.9)">VDD</text>
<text x="23.3" y="173.6">~{RST}</text>
<text x="38.6" y="172.5">B</text>
<text x="44.2" y="169.6" transform="rotate(-90 44.2 169.6)">C</text>
<text x="47" y="172.3">Q5</text>
<text x="57.2" y="173.8">0V</text>
<text x="61" y="173.1">C9</text>
<text x="83.1" y="169.8">RS</text>
<text x="83.1" y="172.3">MR</text>
<text x="91" y="173.5" transform="rotate(-90 91 173.5)">GND</text>
<text x="93.3" y="169.8">Q12</text>
<text x="93.3" y="172.3">Q13</text>
<text x="121.2" y="169.8">RS</text>
<text x="121.2" y="172.3">MR</text>
<text x="129.1" y="173.5" transform="rotate(-90 129.1 173.5)">GND</text>
<text x="131.4" y="169.8">Q12</text>
<text x="131.4" y="172.3">Q13</text>
<text x="146.6" y="169.8">RS</text>
<text x="146.6" y="172.3">MR</text>
<text x="154.5" y="173.5" transform="rotate(-90 154.5 173.5)">GND</text>
<text x="156.8" y="169.8">Q12</text>
<text x="156.8" y="172.3">Q13</text>
<text x="21.2" y="179.3" transform="rotate(-90 21.2 179.3)">GND</text>
<text x="24.2" y="178.7">CD</text>
<text x="44.2" y="177.2" transform="rotate(-90 44.2 177.2)">E</text>
<text x="46.7" y="174.6">BC847</text>
<text x="60.7" y="175.4">33p</text>
<text x="105.9" y="177.4">GND</text>
<text x="107.2" y="179.4">74HC1G32</text>
<text x="109.9" y="175.1">U7</text>
<text x="172" y="176.4">R24</text>
<text x="172" y="178.9">1k</text>
<text x="22.6" y="183.2">U8</text>
<text x="29.7" y="183.5">10n</text>
<text x="30.3" y="180.9">C7</text>
<text x="36.8" y="182.7">0V</text>
<text x="43.2" y="182.7">0V</text>
<text x="88.9" y="180.2">0V</text>
<text x="104.2" y="181.5">0V</text>
<text x="127" y="180.2">0V</text>
<text x="152.4" y="180.2">0V</text>
<text x="19.1" y="186.5">0V NCV303LSN45T1G</text>
<text x="149.5" y="189.3">CHARGE_COMPLETE</text>
<text x="164.9" y="186.7">D8</text>
<text x="168.9" y="194.2">0V</text>
</g>
<g font-size="1.8" fill="#0023eb">
<text x="59.5" y="22.6" transform="rotate(-90 59.5 22.6)">S</text>
<text x="66.7" y="22.6" transform="rotate(-90 66.7 22.6)">D</text>
<text x="93.8" y="22.6" transform="rotate(-90 93.8 22.6)">S</text>
<text x="100.9" y="22.6" transform="rotate(-90 100.9 22.6)">D</text>
<text x="64.4" y="28.4" transform="rotate(-90 64.4 28.4)">G</text>
<text x="98.7" y="28.4" transform="rotate(-90 98.7 28.4)">G</text>
<text x="106" y="169.8">VCC</text>
</g>
<g font-size="1.8" fill="#0f0f0f">
<text x="111.8" y="22.5">PWR_CHG</text>
<text x="170.2" y="35.2">BATT+</text>
<text x="170.2" y="37.8">BATT-</text>
<text x="43.2" y="42.8">VIN</text>
<text x="133.3" y="75.9">TIMER_EXPIRY</text>
<text x="183.5" y="124.1">VIN</text>
<text x="83.8" y="185.1">4060_RESET</text>
<text x="152.4" y="182.5">TIMER_EXPIRY</text>
</g>
<g font-size="1.8" fill="#c200c2">
<text x="180.3" y="35.3">2</text>
<text x="180.3" y="37.8">1</text>
<text x="38.7" y="49.3">1</text>
<text x="38.7" y="51.8">2</text>
<text x="38.7" y="54.4">3</text>
<text x="208.8" y="124.2">1</text>
<text x="221.5" y="124.2">3</text>
<text x="215.6" y="131.5" transform="rotate(-90 215.6 131.5)">2</text>
<text x="80.6" y="149.6">9</text>
<text x="89.9" y="146.1" transform="rotate(-90 89.9 146.1)">16</text>
<text x="98.4" y="148.3">7</text>
<text x="118.7" y="149.6">9</text>
<text x="128" y="146.1" transform="rotate(-90 128 146.1)">16</text>
<text x="136.5" y="148.3">7</text>
<text x="144.1" y="149.6">9</text>
<text x="153.4" y="146.1" transform="rotate(-90 153.4 146.1)">16</text>
<text x="161.9" y="148.3">7</text>
<text x="80" y="152.1">10</text>
<text x="98.4" y="153.4">4</text>
<text x="98.4" y="150.9">5</text>
<text x="98.4" y="156">6</text>
<text x="118.1" y="152.1">10</text>
<text x="136.5" y="153.4">4</text>
<text x="136.5" y="150.9">5</text>
<text x="136.5" y="156">6</text>
<text x="143.5" y="152.1">10</text>
<text x="161.9" y="153.4">4</text>
<text x="161.9" y="150.9">5</text>
<text x="161.9" y="156">6</text>
<text x="97.7" y="161">13</text>
<text x="97.7" y="158.5">14</text>
<text x="135.8" y="161">13</text>
<text x="135.8" y="158.5">14</text>
<text x="161.2" y="161">13</text>
<text x="161.2" y="158.5">14</text>
<text x="20.1" y="164.5" transform="rotate(-90 20.1 164.5)">2</text>
<text x="97.7" y="163.6">15</text>
<text x="98.4" y="166.1">1</text>
<text x="135.8" y="163.6">15</text>
<text x="136.5" y="166.1">1</text>
<text x="161.2" y="163.6">15</text>
<text x="161.9" y="166.1">1</text>
<text x="28.5" y="172.5">1</text>
<text x="80" y="168.7">11</text>
<text x="80" y="171.2">12</text>
<text x="98.4" y="168.7">2</text>
<text x="98.4" y="171.2">3</text>
<text x="101.8" y="171.2">1</text>
<text x="101.8" y="173.7">2</text>
<text x="105.2" y="169.6" transform="rotate(-90 105.2 169.6)">5</text>
<text x="108.8" y="172.5">4</text>
<text x="118.1" y="168.7">11</text>
<text x="118.1" y="171.2">12</text>
<text x="136.5" y="168.7">2</text>
<text x="136.5" y="171.2">3</text>
<text x="143.5" y="168.7">11</text>
<text x="143.5" y="171.2">12</text>
<text x="161.9" y="168.7">2</text>
<text x="161.9" y="171.2">3</text>
<text x="28.5" y="177.5">5</text>
<text x="89.9" y="176" transform="rotate(-90 89.9 176)">8</text>
<text x="105.2" y="177.2" transform="rotate(-90 105.2 177.2)">3</text>
<text x="128" y="176" transform="rotate(-90 128 176)">8</text>
<text x="153.4" y="176" transform="rotate(-90 153.4 176)">8</text>
<text x="20.1" y="182.3" transform="rotate(-90 20.1 182.3)">3</text>
</g>
<g font-size="1.8" fill="#840084">
<text x="192.8" y="46.6">Alternative</text>
<text x="204" y="46.6">Footprint</text>
<text x="176.5" y="66.7">Current</text>
<text x="184.7" y="66.7">(mA)</text>
<text x="190.3" y="66.7">=</text>
<text x="193" y="66.7">2500</text>
<text x="199.1" y="66.7">/</text>
<text x="201.6" y="66.7">R</text>
</g>
</svg>
